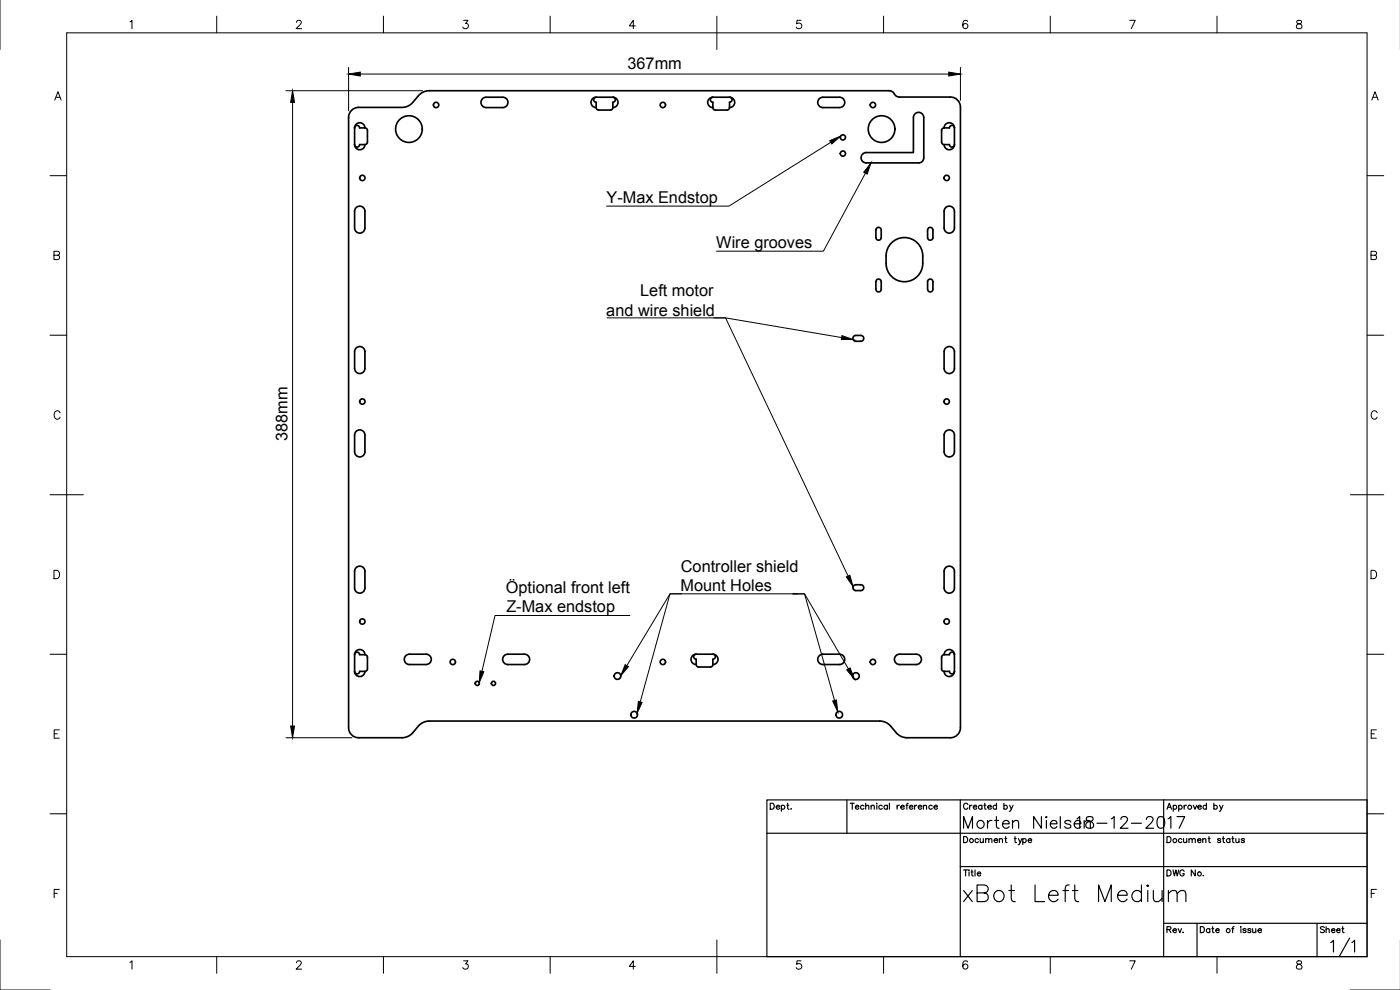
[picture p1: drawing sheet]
<svg xmlns="http://www.w3.org/2000/svg" width="420mm" height="297mm" viewBox="0 0 420 297" stroke-linecap="round" stroke-linejoin="round" font-family="sans-serif">
<!-- layer: Visible -->
<g fill="none" stroke="#000" stroke-width=".5">
<path d="M106.4 38.4a1.55 1.55 0 0 1 1.6-1.6 1.55 1.55 0 0 1 1.5 1.6M106.4 38.4a.75 .75 0 0 1 .8-.8 .75 .75 0 0 1 .7 .8h1.6M106.4 38.4v5M107.6 32.2a3 3 0 0 0-3 3v183.1a3 3 0 0 0 3 3.1h13l1.8-.4a8 8 0 0 0 3.2-3.1l1.4-1.2 1.8-.4h135.2l1.8 .4a8 8 0 0 1 3.2 3.1l.9 .9 1.7 .6 13.6 .1a3 3 0 0 0 3-3.1v-186.2a3 3 0 0 0-3-3h-15.3l-.7-.1-1.3-1.4-1-.4h-138.1l-1.8 .4a8 8 0 0 0-3.1 3.1l-1.3 1-1.6 .5h-13.4M109.5 38.4l.6 .2 .2 .5v3.5l-.2 .6-.6 .2M145 29.5l.9-.3h5a1.55 1.55 0 0 1 1.5 1.5 1.55 1.55 0 0 1-1.5 1.6h-5a1.55 1.55 0 0 1-1.5-1.1 1.55 1.55 0 0 1 .6-1.7zM178.9 29.2h5M178.9 32.3l.2 .5 .6 .2h3.5l.5-.2 .2-.5M178.9 29.2a1.55 1.55 0 0 0-1.5 1.5 1.55 1.55 0 0 0 1.5 1.6M178.9 29.2a.75 .75 0 0 0-.7 .7 .75 .75 0 0 0 .7 .8v1.6M183.9 29.2a1.55 1.55 0 0 1 1.6 1.5 1.55 1.55 0 0 1-1.6 1.6M183.9 29.2a.75 .75 0 0 1 .8 .7 .75 .75 0 0 1-.8 .8v1.6"/>
<path d="M213.9 29.2h5M213.9 32.3l.3 .5 .5 .2h3.5l.5-.2 .2-.5M213.9 29.2a1.55 1.55 0 0 0-1.5 1.5 1.55 1.55 0 0 0 1.5 1.6M213.9 29.2a.75 .75 0 0 0-.7 .7 .75 .75 0 0 0 .7 .8v1.6M218.9 29.2a1.55 1.55 0 0 1 1.6 1.5 1.55 1.55 0 0 1-1.6 1.6M218.9 29.2a.75 .75 0 0 1 .8 .7 .75 .75 0 0 1-.8 .8v1.6M246 29.5l1-.3h5a1.55 1.55 0 0 1 1.5 1.5 1.55 1.55 0 0 1-1.5 1.6h-5a1.55 1.55 0 0 1-1.5-1.1 1.55 1.55 0 0 1 .5-1.7zM283.3 38.4a1.55 1.55 0 0 1 1.6-1.6 1.55 1.55 0 0 1 1.5 1.6M283.3 38.4l-.5 .2-.2 .5v3.5l.2 .6 .5 .2M286.4 38.4v5M286.4 38.4a.75 .75 0 0 0-.7-.8 .75 .75 0 0 0-.8 .8h-1.6M106.4 43.4a1.55 1.55 0 0 0 1.6 1.5 1.55 1.55 0 0 0 1.5-1.5"/>
<path d="M106.4 43.4a.75 .75 0 0 0 .8 .7 .75 .75 0 0 0 .7-.7h1.6M259.1 46.1l.9-.3h14.1v-10.5a1.55 1.55 0 0 1 1.6-1.6 1.55 1.55 0 0 1 1.5 1.6v12.1a1.5 1.5 0 0 1-1.5 1.5h-15.7a1.55 1.55 0 0 1-1.5-1.1 1.55 1.55 0 0 1 .6-1.7zM283.3 43.4a1.55 1.55 0 0 0 1.6 1.5 1.55 1.55 0 0 0 1.5-1.5M286.4 43.4a.75 .75 0 0 1-.7 .7 .75 .75 0 0 1-.8-.7h-1.6M107.1 62.1a1.55 1.55 0 0 1 1.6-.1 1.55 1.55 0 0 1 .8 1.4v5a1.55 1.55 0 0 1-1.5 1.5 1.55 1.55 0 0 1-1.6-1.5v-5l.1-.5zM263.1 68.5a.8 .8 0 0 1 .9-.2 .8 .8 0 0 1 .5 .7v2.3a.8 .8 0 0 1-.8 .8 .8 .8 0 0 1-.8-.8v-2.3zM267.5 72.9a5.5 5.5 0 0 1 6-1.2 5.5 5.5 0 0 1 3.4 5.1 6.6 6.6 0 0 1-2.2 6.7 5.5 5.5 0 0 1-5.8 .4 5.5 5.5 0 0 1-3-4.9 6.8 6.8 0 0 1 1.6-6.1zM278.6 68.5a.8 .8 0 0 1 .9-.2 .8 .8 0 0 1 .5 .7v2.3a.8 .8 0 0 1-.8 .8 .8 .8 0 0 1-.8-.8v-2.3zM284 62.1a1.55 1.55 0 0 1 1.6-.1 1.55 1.55 0 0 1 .8 1.4v5a1.55 1.55 0 0 1-1.5 1.5 1.55 1.55 0 0 1-1.6-1.5v-5l.1-.5zM263.1 84a.8 .8 0 0 1 .9-.2 .8 .8 0 0 1 .5 .7v2.3a.8 .8 0 0 1-.8 .8 .8 .8 0 0 1-.8-.8v-2.3zM278.6 84a.8 .8 0 0 1 .9-.2 .8 .8 0 0 1 .5 .7v2.3a.8 .8 0 0 1-.8 .8 .8 .8 0 0 1-.8-.8v-2.3zM107.1 104.3a1.55 1.55 0 0 1 1.6-.2 1.55 1.55 0 0 1 .8 1.4v5a1.55 1.55 0 0 1-1.5 1.6 1.55 1.55 0 0 1-1.6-1.6v-5l.1-.5z"/>
<path d="M256.2 100.9a2.96 2.96 0 0 1 2.5-.2 .88 .88 0 0 1 .5 1 .88 .88 0 0 1-.9 .7h-1.5a.88 .88 0 0 1-.8-.5 .88 .88 0 0 1 .2-1zM284 104.3a1.55 1.55 0 0 1 1.6-.2 1.55 1.55 0 0 1 .8 1.4v5a1.55 1.55 0 0 1-1.5 1.6 1.55 1.55 0 0 1-1.6-1.6v-5l.1-.5zM107.1 129.3a1.55 1.55 0 0 1 1.6-.1 1.55 1.55 0 0 1 .8 1.3v5a1.55 1.55 0 0 1-1.5 1.6 1.55 1.55 0 0 1-1.6-1.6v-5l.1-.5zM284 129.3a1.55 1.55 0 0 1 1.6-.1 1.55 1.55 0 0 1 .8 1.3v5a1.55 1.55 0 0 1-1.5 1.6 1.55 1.55 0 0 1-1.6-1.6v-5l.1-.5zM107.1 170.2a1.55 1.55 0 0 1 1.6-.2 1.55 1.55 0 0 1 .8 1.4v5a1.55 1.55 0 0 1-1.5 1.6 1.55 1.55 0 0 1-1.6-1.6v-5l.1-.5zM256.2 175.7a2.96 2.96 0 0 1 2.5-.2 .88 .88 0 0 1 .5 1 .88 .88 0 0 1-.9 .7h-1.5a.88 .88 0 0 1-.8-.5 .88 .88 0 0 1 .2-1zM284 170.2a1.55 1.55 0 0 1 1.6-.2 1.55 1.55 0 0 1 .8 1.4v5a1.55 1.55 0 0 1-1.5 1.6 1.55 1.55 0 0 1-1.6-1.6v-5l.1-.5zM106.4 196.4a1.55 1.55 0 0 1 1.6-1.5 1.55 1.55 0 0 1 1.5 1.5M106.4 196.4a.75 .75 0 0 1 .8-.7 .75 .75 0 0 1 .7 .7h1.6M106.4 196.4v5M109.5 196.4l.6 .3 .2 .5v3.5l-.2 .5-.6 .2M122 196.6l.9-.3h5a1.55 1.55 0 0 1 1.5 1.5 1.55 1.55 0 0 1-1.5 1.6h-5a1.55 1.55 0 0 1-1.5-1.1 1.55 1.55 0 0 1 .6-1.7z"/>
<path d="M151.5 196.6l.9-.3h5a1.55 1.55 0 0 1 1.6 1.5 1.55 1.55 0 0 1-1.6 1.6h-5a1.55 1.55 0 0 1-1.5-1.1 1.55 1.55 0 0 1 .6-1.7zM208.9 199.4l.3 .5 .5 .2h3.5l.5-.2 .2-.5M208.9 196.3h5M208.9 196.3a1.55 1.55 0 0 0-1.5 1.5 1.55 1.55 0 0 0 1.5 1.6M208.9 196.3a.75 .75 0 0 0-.7 .7 .75 .75 0 0 0 .7 .8v1.6M213.9 196.3a1.55 1.55 0 0 1 1.6 1.5 1.55 1.55 0 0 1-1.6 1.6M213.9 196.3a.75 .75 0 0 1 .8 .7 .75 .75 0 0 1-.8 .8v1.6M246 196.6l1-.3h5a1.55 1.55 0 0 1 1.5 1.5 1.55 1.55 0 0 1-1.5 1.6h-5a1.55 1.55 0 0 1-1.5-1.1 1.55 1.55 0 0 1 .5-1.7zM269.1 196.6l.9-.3h5a1.55 1.55 0 0 1 1.5 1.5 1.55 1.55 0 0 1-1.5 1.6h-5a1.55 1.55 0 0 1-1.5-1.1 1.55 1.55 0 0 1 .6-1.7zM283.3 196.4a1.55 1.55 0 0 1 1.6-1.5 1.55 1.55 0 0 1 1.5 1.5M283.3 196.4l-.5 .3-.2 .5v3.5l.2 .5 .5 .2M286.4 196.4v5"/>
<path d="M286.4 196.4a.75 .75 0 0 0-.7-.7 .75 .75 0 0 0-.8 .7h-1.6M106.4 201.4a1.55 1.55 0 0 0 1.6 1.6 1.55 1.55 0 0 0 1.5-1.6M106.4 201.4a.75 .75 0 0 0 .8 .8 .75 .75 0 0 0 .7-.8h1.6M283.3 201.4a1.55 1.55 0 0 0 1.6 1.6 1.55 1.55 0 0 0 1.5-1.6M286.4 201.4a.75 .75 0 0 1-.7 .8 .75 .75 0 0 1-.8-.8h-1.6"/>
<circle cx="122.7" cy="38.7" r="4"/>
<circle cx="130.9" cy="31.5" r=".8"/>
<circle cx="198.9" cy="31.5" r=".8"/>
<circle cx="262" cy="31.5" r=".8"/>
<circle cx="264.6" cy="38.7" r="4"/>
<circle cx="108.7" cy="53.4" r=".8"/>
<circle cx="253" cy="46.1" r=".78"/>
<circle cx="253" cy="41.2" r=".78"/>
<circle cx="284.1" cy="53.4" r=".8"/>
<circle cx="108.7" cy="120.5" r=".8"/>
<circle cx="284.1" cy="120.5" r=".8"/>
<circle cx="108.7" cy="186.5" r=".8"/>
<circle cx="135.9" cy="198.6" r=".8"/>
<circle cx="198.9" cy="198.6" r=".8"/>
<circle cx="262" cy="198.6" r=".8"/>
<circle cx="284.1" cy="186.5" r=".8"/>
<circle cx="143.2" cy="205" r=".63"/>
<circle cx="148.1" cy="205" r=".63"/>
<circle cx="185.3" cy="202.8" r="1"/>
<circle cx="190.3" cy="214.4" r="1"/>
<circle cx="251.9" cy="214.4" r="1"/>
<circle cx="256.9" cy="202.8" r="1"/>
</g>
<!-- layer: Border -->
<g fill="none" stroke="#000" stroke-width=".3">
<path d="M0 -.1v15M20 9.9h390.3v277.1h-390.3zM39 6.6l.6-.5v2.5M65 4.8v5.1M89 6.7l.5-.6 .8 .2a.78 .78 0 0 1-.2 1.1l-1.2 1.2h1.6M115.1 4.8v5.1M139.1 6.1h1.3l-.7 1a.83 .83 0 0 1 .7 1.3 .83 .83 0 0 1-1.5-.3M165.1 4.8v5.1M190.7 7.8h-1.8l1.2-1.7v2.5M215.1 4.8v10.1M240.4 6.1h-1.2l-.1 1.1a.88 .88 0 0 1 1.3-.1 .88 .88 0 0 1-.1 1.4 .88 .88 0 0 1-1.3-.4M265.2 4.8v5.1"/>
<path d="M290.4 6.5a.74 .74 0 0 0-1.1-.3 1.43 1.43 0 0 0 .5 2.4 .78 .78 0 0 0 .7-.8 .78 .78 0 0 0-.8-.8 .78 .78 0 0 0-.8 .8M315.2 4.8v5.1M339 6.1h1.7l-1.2 2.5M365.2 4.8v5.1M389.3 6.2a.51 .51 0 0 0 .2 .9 .9 .9 0 0 1 1.1 .3 .9 .9 0 0 1-.1 1.1l-.8 .1a.72 .72 0 0 1-.7-.8 .72 .72 0 0 1 .8-.6l.5-.1a.51 .51 0 0 0 .2-.9zM16.4 30l1-2.5 .9 2.5M16.8 29.2h1.2M411.7 30l1-2.5 .9 2.5M412.1 29.2h1.1M15 52.7h5M410.3 52.7h5M16.2 76.6l1.4-.1 .3-.4-.2-.5-.4-.2h-1.1v2.5h1.1a.66 .66 0 0 0 .6-.7 .66 .66 0 0 0-.6-.6"/>
<path d="M411.5 76.6l1.4-.1 .2-.4-.1-.5-.5-.2h-1v2.5h1a.66 .66 0 0 0 .7-.7 .66 .66 0 0 0-.7-.6M15 100.6h5M410.3 100.6h5M18 123.9a.92 .92 0 0 0-1-.6 .92 .92 0 0 0-.7 .9v.6a.92 .92 0 0 0 .7 1 .92 .92 0 0 0 1-.6M413.3 123.9a.92 .92 0 0 0-1-.6 .92 .92 0 0 0-.8 .9v.6a.92 .92 0 0 0 .8 1 .92 .92 0 0 0 1-.6M15 148.4h10M405.3 148.4h10M16.2 171.1h.8a1.34 1.34 0 0 1 .9 1.3 1.34 1.34 0 0 1-.9 1.2h-.8zM411.5 171.1h.8a1.34 1.34 0 0 1 .9 1.3 1.34 1.34 0 0 1-.9 1.2h-.8zM15 196.3h5M410.3 196.3h5M17.8 219h-1.5v2.5h1.5"/>
<path d="M413.1 219h-1.6v2.5h1.6M16.3 220.2h.9M411.5 220.2h1M15 244.2h5M410.3 244.2h5M16.3 268h.9M17.8 266.9h-1.5v2.5M411.5 268h1M413.1 266.9h-1.6v2.5M0 282v15h15M39 288.8l.6-.5v2.5M65 287v5"/>
<path d="M89 288.9l.5-.6 .8 .2a.78 .78 0 0 1-.2 1.1l-1.2 1.2h1.6M115.1 287v5M139.1 288.3h1.3l-.7 .9a.83 .83 0 0 1 .7 1.4 .83 .83 0 0 1-1.5-.3M165.1 287v5M190.7 290h-1.8l1.2-1.7v2.5M215.1 282v10M240.4 288.3h-1.2l-.1 1.1a.88 .88 0 0 1 1.3-.1 .88 .88 0 0 1-.1 1.4 .88 .88 0 0 1-1.3-.4M265.2 287v5M290.4 288.6a.74 .74 0 0 0-1.1-.2 1.43 1.43 0 0 0 .5 2.4 .78 .78 0 0 0 .7-.8 .78 .78 0 0 0-.8-.8 .78 .78 0 0 0-.8 .8M315.2 287v5M339 288.3h1.7l-1.2 2.5M365.2 287v5"/>
<path d="M389.3 288.4a.51 .51 0 0 0 .2 .8 .9 .9 0 0 1 1.1 .4 .9 .9 0 0 1-.1 1.1l-.8 .1a.72 .72 0 0 1-.7-.8 .72 .72 0 0 1 .8-.6l.5-.2a.51 .51 0 0 0 .2-.8zM405.3 297h14.9"/>
</g>
<!-- layer: TitleBlock -->
<g fill="none" stroke="#000" stroke-width=".35">
<path d="M230.2 240h180.1v47h-180.1zM230.2 250h180.1M231.2 241h.6a.96 .96 0 0 1 .6 .9 .96 .96 0 0 1-.6 .9h-.6zM233 242.1h1a.58 .58 0 0 0-.6-.4 .58 .58 0 0 0-.6 .5 .58 .58 0 0 0 .6 .6l.6-.3M234.5 241.9a.57 .57 0 0 1 .8-.1 .57 .57 0 0 1 0 .8 .57 .57 0 0 1-.8-.1M234.5 241.6v1.8M236.1 241.6h.6M236.4 241v1.5l.4 .3M237.4 242.6l.1 .1M254.2 240v10M255.2 241h1.2M255.8 241v1.8"/>
<path d="M256.7 242.1h1a.58 .58 0 0 0-.6-.4 .58 .58 0 0 0-.5 .5 .58 .58 0 0 0 .5 .6l.6-.3M259.3 241.9a.57 .57 0 0 0-.9-.1 .57 .57 0 0 0 0 .8 .57 .57 0 0 0 .9-.1M259.8 241.9l.4-.3 .5 .1v1.1M259.8 241v1.8M261.4 241.9l.5-.3 .4 .1 .1 1.1M261.4 241.6v1.2M263.1 241v.2zM263.1 241.6v1.2M264.8 241.9a.58 .58 0 0 0-.9-.1 .58 .58 0 0 0 0 .8 .58 .58 0 0 0 .9-.1M266.3 241.9a.58 .58 0 0 0-.8-.1 .58 .58 0 0 0 0 .8 .58 .58 0 0 0 .8-.1M266.3 241.6v1.2M266.9 241v1.8"/>
<path d="M269.2 241.6v1.2M269.9 241.6l-.4 .1-.3 .4M270.3 242.1h1.1a.58 .58 0 0 0-.7-.4 .58 .58 0 0 0-.5 .5 .58 .58 0 0 0 .6 .6l.6-.3M271.9 241.6h.6M272.6 241l-.4 .3v1.5M272.9 242.1h1.1a.58 .58 0 0 0-.7-.4 .58 .58 0 0 0-.5 .5 .58 .58 0 0 0 .6 .6l.6-.3M274.5 241.6v1.2M275.2 241.6l-.5 .1-.2 .4M275.6 242.1h1a.58 .58 0 0 0-.6-.4 .58 .58 0 0 0-.5 .5 .58 .58 0 0 0 .5 .6l.6-.3M277.1 241.9l.5-.3 .4 .1 .1 1.1M277.1 241.6v1.2M279.8 241.9a.57 .57 0 0 0-.9-.1 .57 .57 0 0 0 0 .8 .57 .57 0 0 0 .9-.1"/>
<path d="M280.3 242.1h1a.58 .58 0 0 0-.6-.4 .58 .58 0 0 0-.5 .5 .58 .58 0 0 0 .5 .6l.6-.3M288.2 240v47M289.2 251h.6a.96 .96 0 0 1 .6 .9 .96 .96 0 0 1-.6 .9h-.6zM290.5 241.4a.66 .66 0 0 0-.8-.4 .66 .66 0 0 0-.5 .7v.4a.66 .66 0 0 0 .5 .7 .66 .66 0 0 0 .8-.4M291 241.6v1.2M291.7 241.6l-.5 .1-.2 .4M292.1 242.1h1a.58 .58 0 0 0-.6-.4 .58 .58 0 0 0-.5 .5 .58 .58 0 0 0 .5 .6l.6-.3M293.7 251.9a.57 .57 0 0 0-.9-.1 .57 .57 0 0 0 0 .8 .57 .57 0 0 0 .9 0M294.2 251.6l.1 1.1 .4 .1 .4-.3M294.7 241.9a.57 .57 0 0 0-.9-.1 .57 .57 0 0 0 0 .8 .57 .57 0 0 0 .9-.1M294.7 241.6v1.2M295.1 251.6v1.2"/>
<path d="M295.3 241.6h.6M295.5 241v1.5l.5 .3M295.8 252l.4-.4 .5 .1v1.1M295.8 251.6v1.2M296.5 242.1h1a.58 .58 0 0 0-.6-.4 .58 .58 0 0 0-.5 .5 .58 .58 0 0 0 .5 .6l.6-.3M296.7 252l.5-.4 .4 .1 .1 1.1M298.4 252.1h1a.58 .58 0 0 0-.6-.4 .58 .58 0 0 0-.5 .5 .58 .58 0 0 0 .5 .6l.6-.2M299.1 241.9a.57 .57 0 0 0-.9-.1 .57 .57 0 0 0 0 .8 .57 .57 0 0 0 .9-.1M299.1 241v1.8M299.9 252l.4-.4 .5 .1 .1 1.1M299.9 251.6v1.2M301.3 241.9a.57 .57 0 0 1 .8-.1 .57 .57 0 0 1 0 .8 .57 .57 0 0 1-.8-.1"/>
<path d="M301.3 241v1.8M301.8 251v1.5l.4 .3M303 241.6l.5 1.2 .5-1.2M304.6 251v1.5l.5 .3M305.7 251.6l.5 1.2 .5-1.2M306.2 252.8l-.4 .6h-.2M306.9 251.9a.57 .57 0 0 1 .9-.1 .57 .57 0 0 1 0 .8 .57 .57 0 0 1-.9 0M306.9 251.6v1.8M308.6 252.1h1a.58 .58 0 0 0-.6-.4 .58 .58 0 0 0-.5 .5 .58 .58 0 0 0 .5 .6l.6-.2M349.2 240v47M350.2 242.8l.7-1.8 .7 1.8M350.2 251h.6a.96 .96 0 0 1 .7 .9 .96 .96 0 0 1-.7 .9h-.6z"/>
<path d="M352.1 241.9a.58 .58 0 0 1 .9-.1 .58 .58 0 0 1 0 .8 .58 .58 0 0 1-.9-.1M352.1 241.6v1.8M353.7 241.9a.57 .57 0 0 1 .9-.1 .57 .57 0 0 1 0 .8 .57 .57 0 0 1-.9-.1M353.7 241.6v1.8M354.7 251.9a.57 .57 0 0 0-.9-.1 .57 .57 0 0 0 0 .8 .57 .57 0 0 0 .9 0M355.2 251.6l.1 1.1 .4 .1 .4-.3M355.4 241.6v1.2M356.1 241.6l-.5 .1-.2 .4M356.1 251.6v1.2M356.8 252l.5-.4 .4 .1 .1 1.1M356.8 251.6v1.2M357.8 252l.4-.4 .4 .1 .1 1.1"/>
<path d="M358.1 241.6l.5 1.2 .6-1.2M359.4 252.1h1a.58 .58 0 0 0-.6-.4 .58 .58 0 0 0-.5 .5 .58 .58 0 0 0 .5 .6l.6-.2M359.5 242.1h1a.58 .58 0 0 0-.6-.4 .58 .58 0 0 0-.5 .5 .58 .58 0 0 0 .5 .6l.6-.3M361 252l.4-.4 .4 .1 .1 1.1M361 251.6v1.2M362.1 241.9a.57 .57 0 0 0-.9-.1 .57 .57 0 0 0 0 .8 .57 .57 0 0 0 .9-.1M362.1 241v1.8M362.6 251.6h.6M362.8 251v1.5l.5 .3M364.3 241.9a.57 .57 0 0 1 .8-.1 .57 .57 0 0 1 0 .8 .57 .57 0 0 1-.8-.1M364.3 241v1.8M366 241.6l.5 1.2 .5-1.2"/>
<path d="M366.4 251.9l-.4-.3-.5 .1v.3l.8 .3 .1 .3-.4 .2-.6-.2M366.5 242.8l-.2 .5-.4 .1M366.9 251.6h.6M367.1 251v1.5l.5 .3M369.1 251.9a.57 .57 0 0 0-.8-.1 .57 .57 0 0 0 0 .8 .57 .57 0 0 0 .8 0M369.1 251.6v1.2M369.7 251.6h.6M370 251v1.5l.4 .3M370.9 251.6l.1 1.1 .4 .1 .4-.3M371.8 251.6v1.2M373.5 251.9l-.4-.3-.5 .1v.3l.8 .3 .1 .3-.4 .2-.6-.2M288.2 260h122.1"/>
<path d="M289.2 261h1.2M289.8 261v1.8M290.8 261v.2zM291.7 261v1.5l.4 .3M292.6 261v1.8M349.2 277h61.1M350.2 261h.6a.96 .96 0 0 1 .7 .9 .96 .96 0 0 1-.7 .9h-.6zM350.2 278.9l1.1-.1v-.6l-1.1-.2v1.8M350.8 278.9l.6 .9M352 261l.5 1.8 .4-1.8 .4 1.8 .4-1.8M352 279.1h1.1a.58 .58 0 0 0-.7-.4 .58 .58 0 0 0-.5 .6 .58 .58 0 0 0 .6 .5l.6-.2M353.6 278.6l.5 1.2 .5-1.2"/>
<path d="M355 279.7h.1M355.4 261.4a.66 .66 0 0 0-.8-.4 .66 .66 0 0 0-.5 .7v.4a.65 .65 0 0 0 .6 .7 .65 .65 0 0 0 .7-.7h-.5M358.7 261v1.8l-1.2-1.8v1.8M359.2 277v10M360.2 278h.6a.96 .96 0 0 1 .7 .9 .96 .96 0 0 1-.7 .9h-.6zM361.1 262.6l.1 .1M363.1 278.9a.57 .57 0 0 0-.9-.1 .57 .57 0 0 0 0 .9 .57 .57 0 0 0 .9-.1M363.1 278.6v1.2M363.7 278.6h.6M363.9 278v1.5l.5 .3M364.9 279.1h1a.58 .58 0 0 0-.6-.4 .58 .58 0 0 0-.5 .6 .58 .58 0 0 0 .5 .5l.6-.2M369.7 278.6h.6"/>
<path d="M370.4 278l-.5 .4v1.4M372.4 278v.2zM372.4 278.6v1.2M374 278.9l-.4-.3-.5 .1v.4l.8 .2 .1 .3-.4 .2-.6-.2M375.4 278.9l-.3-.3-.6 .3 .8 .4v.4l-.5 .1-.3-.2M375.9 278.6l.1 1.1 .4 .1 .5-.3M376.9 278.6v1.2M377.6 279.1h1a.58 .58 0 0 0-.6-.4 .58 .58 0 0 0-.6 .6 .58 .58 0 0 0 .6 .5l.6-.2M395.3 277v10M399.4 282.8l.8-.7v3.5M405 281.5l-3 5.3M405.7 282.8l.8-.7v3.5"/>
<circle cx="291.5" cy="252.2" r=".6"/>
<circle cx="352.6" cy="252.2" r=".6"/>
<circle cx="357" cy="242.2" r=".6"/>
<circle cx="360" cy="262.2" r=".6"/>
<circle cx="368.6" cy="279.2" r=".59"/>
</g>
<!-- layer: Dimensions -->
<path d="M85.8 27.2h41M87.8 30.7v187.1M104.6 20.2v13M108.1 22.2h176.6M288.2 20.2v9.9M85.8 221.3h19.8" fill="none" stroke="#000" stroke-width=".3"/>
<path d="M87.8 27.2l.6 3.5h-1.2zM104.6 22.2l3.5-.6v1.2zM284.7 21.6l3.5 .6-3.5 .6zM87.2 217.8h1.2l-.6 3.5z" fill="#000" stroke="#000" stroke-width=".3"/>
<!-- layer: Annotations -->
<path d="M249 42.2l3.3-1.4-2.7 2.4zM261.4 48.9l-1.2 3.3-1-.5zM252.7 100.7l3.3 1.2h-3.5zM254 173.1l1-.5 1 3.4zM144.1 201.3l1.1 .3-1.4 3.2zM187.6 199.4l1 .6-2.3 2.7zM191.6 210.5l1.1 .3-1.5 3.2zM249.9 210.3l1.1-.3 .4 3.6zM254.1 201l1-.6 1.3 3.3z" fill="#000" stroke="#000" stroke-width=".3"/>
<path d="M249.3 42.7l-30.5 19.1h-36.8M259.7 52l-12.6 23.4h-32.1M182.1 95.4h35.6l34.9 5.9M214.2 95.4h3.5l36.8 77.4M204.6 178.2h-3.5l-9 32.4M239.3 178.2h-38.2l-13 21.5M189 184.7h-40.4l-4 16.7M254.6 200.7l-13.1-22.5h-3.6h3.6l9 32" fill="none" stroke="#000" stroke-width=".3"/>
<text font-size="8.8" x="287.9" y="271.6">xBot Left Medium</text>
<g font-size="7.1">
<text x="287.9" y="249.8">Morten Nielsen</text>
<text x="321.7" y="249.8">18-12-2017</text>
</g>
<g font-size="4.9">
<text x="188.3" y="20.7">367mm</text>
<text x="182" y="60.9">Y-Max Endstop</text>
<text x="215" y="74.3">Wire grooves</text>
<text x="192.2" y="88.8">Left motor</text>
<text x="182" y="94.7">and wire shield</text>
<text x="86.2" y="132.4" transform="rotate(-90 86.2 132.4)">388mm</text>
<text x="204.3" y="171.6">Controller shield</text>
<text x="151.8" y="177.9">Öptional front left</text>
<text x="204.2" y="177.5">Mount Holes</text>
<text x="152" y="183.7">Z-Max endstop</text>
<text x="394.8" y="281.2">Sheet</text>
</g>
</svg>
